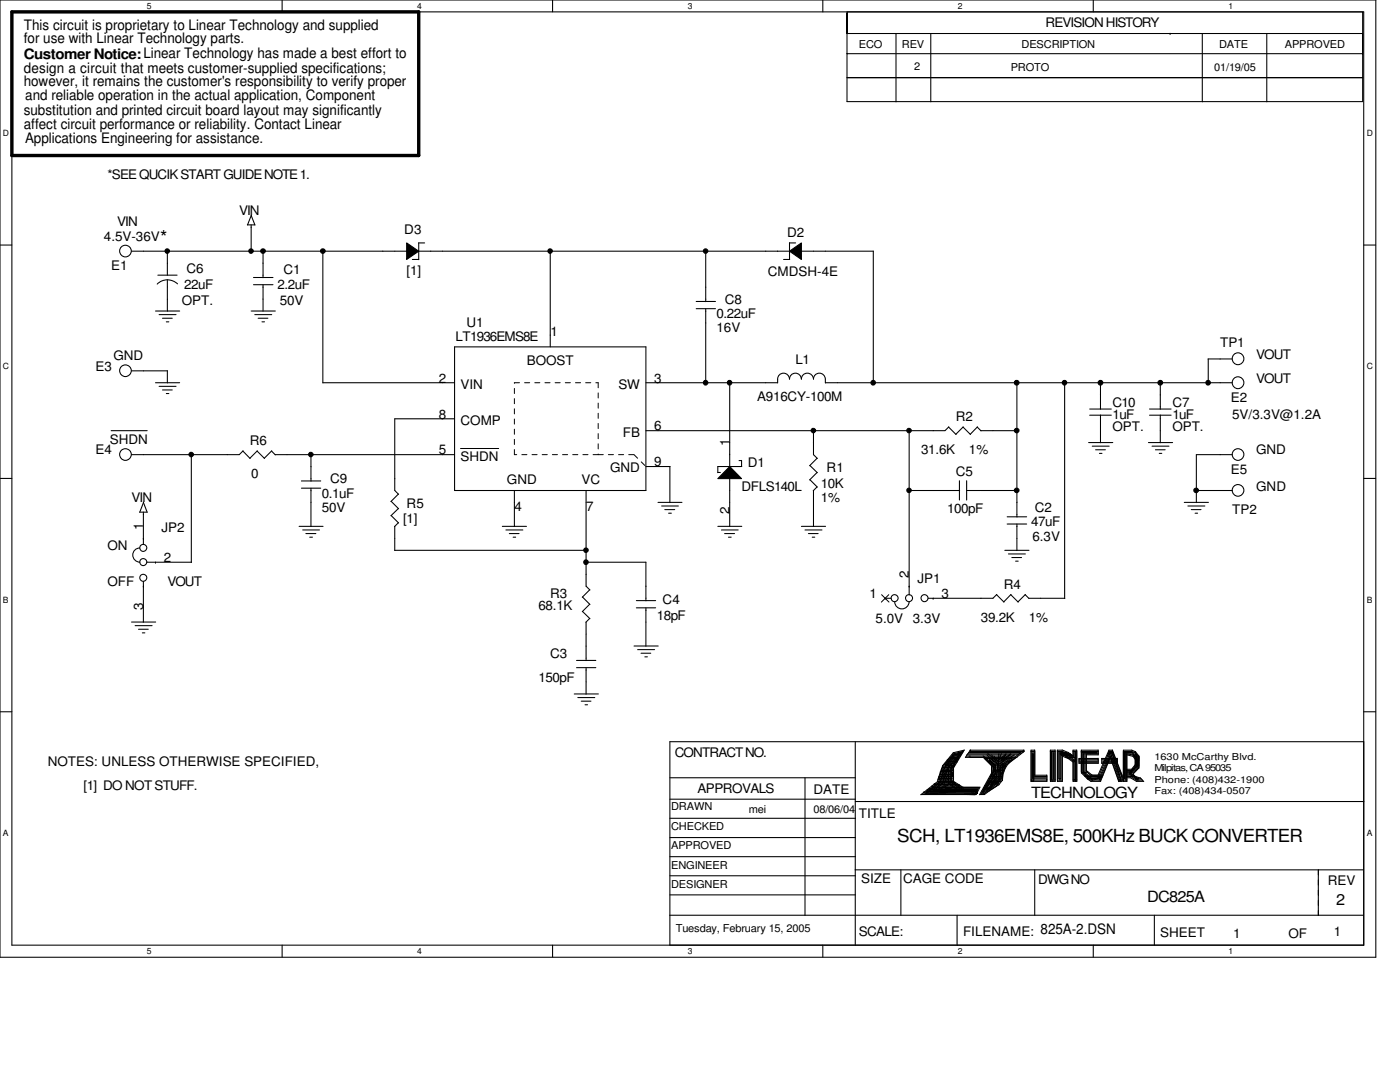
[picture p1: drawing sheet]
<svg xmlns="http://www.w3.org/2000/svg" width="279mm" height="216mm" viewBox="0 0 279 216" stroke-linecap="round" stroke-linejoin="round" font-family="sans-serif">
<path d="M0 0h274.6v191h-274.6zM2.4 2.4h269.8v186.2h-269.8z" fill="none" stroke="#000" stroke-width=".21"/>
<g fill="#fff">
<path d="M29.3 .3h1v1.9h-1z"/>
<path d="M29.3 188.8h1v2h-1z"/>
</g>
<path d="M56.3 0v2.4M56.3 188.6v2.4" fill="none" stroke="#000" stroke-width=".21"/>
<g fill="#fff">
<path d="M83.3 .3h.9v1.9h-.9z"/>
<path d="M83.3 188.8h.9v2h-.9z"/>
</g>
<path d="M110.3 0v2.4M110.3 188.6v2.4" fill="none" stroke="#000" stroke-width=".21"/>
<g fill="#fff">
<path d="M137.2 .3h1v1.9h-1z"/>
<path d="M137.2 188.8h1v2h-1z"/>
</g>
<path d="M164.2 0v2.4M164.2 188.6v2.4" fill="none" stroke="#000" stroke-width=".21"/>
<g fill="#fff">
<path d="M191.2 .3h.9v1.9h-.9z"/>
<path d="M191.2 188.8h.9v2h-.9z"/>
</g>
<path d="M218.2 0v2.4M218.2 188.6v2.4" fill="none" stroke="#000" stroke-width=".21"/>
<g fill="#fff">
<path d="M245.2 .3h.9v1.9h-.9z"/>
<path d="M245.2 188.8h.9v2h-.9z"/>
<path d="M.6 25.6h1.2v1.9h-1.2z"/>
<path d="M272.8 25.6h1.2v1.9h-1.2z"/>
<path d="M.6 72.1h1.2v1.9h-1.2z"/>
<path d="M272.8 72.1h1.2v1.9h-1.2z"/>
</g>
<path d="M0 48.9h2.4M272.2 48.9h2.3" fill="none" stroke="#000" stroke-width=".21"/>
<g fill="#fff">
<path d="M.6 118.7h1.1v1.9h-1.1z"/>
<path d="M272.8 118.7h1.1v1.9h-1.1z"/>
</g>
<path d="M0 95.5h2.4M272.2 95.5h2.3" fill="none" stroke="#000" stroke-width=".21"/>
<g fill="#fff">
<path d="M.6 165.3h1.1v1.9h-1.1z"/>
<path d="M272.8 165.3h1.1v1.9h-1.1z"/>
</g>
<g fill="none" stroke="#000" stroke-width=".21">
<path d="M169 2.6v12.9h102.9v-13.1h-102.9v4.3h102.9v4h-102.9M169 15.5h102.9v4.8h-102.9zM178.8 6.7v13.6M185.8 6.7v13.6M233.5 6.6v.3M239.9 6.7v13.6M252.8 6.7v13.6M26.2 50.1h55M31.5 54.9h3.8M33.4 50.1v4.8M33.4 55.8v6.3M35.4 56.6a2.91 2.91 0 0 0-4 .1"/>
<path d="M49.4 44.9h1.4M50.1 44.9v5.3M50.1 43l.8 1.9M50.2 42.9l-.8 2M50.6 55.4h3.9M50.6 56.8h3.9M52.5 50.1v5.3M52.5 56.8v5.3M64.4 50.1v26.3M81.2 48.5l2.4 1.6-2.4 1.7zM82.3 51.8h1.3M83.5 48.5h1.3"/>
<path d="M83.6 50.1h74M83.6 48.5v3.3M109.8 50.1v19.1M140.8 50.1v10.1M156.4 51.8h1.2M157.6 50.1l2.3-1.6v3.3zM157.6 48.5h1.2M157.6 48.4v3.4M159.9 50.1h14.4M174.3 50.1v26.3M26.2 74h7.2M31 62.1h4.9"/>
<path d="M31 76.4h4.9M31.7 62.8h3.4M31.7 77.1h3.4M32.4 63.5h2M32.4 77.8h2M33.2 64.2h.5M33.2 78.5h.5M33.4 74v2.4M50.1 62.1h4.8M50.8 62.8h3.4M51.5 63.5h2M52.3 64.2h.5"/>
<path d="M64.4 76.4h26.3M90.7 69.2h38.2v28.7h-38.2zM128.9 76.4h26.3M138.9 60.2h3.9M138.9 61.6h3.9M140.8 61.6v14.8M145.6 76.4v16.7M155.2 76.4a1.53 1.53 0 0 1 .8-1.9 1.2 1.2 0 0 1 1.6 1.1 1.19 1.19 0 0 1 1.1-1.1 1.19 1.19 0 0 1 1.2 1.1 1.21 1.21 0 0 1 1.2-1.1 1.21 1.21 0 0 1 1.2 1.1 1.19 1.19 0 0 1 1.2-1.1 1.19 1.19 0 0 1 1.2 1.1v.8M164.7 76.4h81.2M202.9 76.4v26.8M212.5 76.4v43M219.6 76.4v5.3"/>
<path d="M231.6 76.4v5.3M241.1 71.6h4.8M241.1 71.6v4.8M22.2 85.9h7.2M38.2 90.7v21.5M48.5 90l1.4 1.5M48.5 90l-.7 .7h-21.6M51.3 90l1.5 1.5M51.4 90l-1.5 1.4M54.2 90l.7 .8M54.2 90l-1.5 1.4M54.9 90.7h35.8"/>
<path d="M60.2 96h3.8M60.2 97.4h3.8M62.1 90.7v5.3M62.1 97.4v7.7M79.5 98.6l-1.5 1.5M90.7 83.6h-11.9v14.3l.7 .7M102.7 97.9v7.2M117 97.9v19.1l.7 .7M128.9 93.1h4.8v7.2M145.6 93.1l2.4 2.4h-4.7zM145.6 95.5v9.6M147.5 91.9h.5"/>
<path d="M148 91.9v1.2M148 93.1h-4.7v1.2h.5M161.6 92.9l1.5 1.4M161.6 95.7l1.5 1.5M162.3 85.9v4.8l.8 .8M162.3 97.9v7.2M163.1 91.4l-1.5 1.5M163.1 94.3l-1.5 1.5M163.1 97.2l-.8 .7M181.4 97.9h10.1M181.4 85.9v32.8M189.3 85.2l1.5 1.5"/>
<path d="M189.4 85.2l-.8 .7h-59.7M191.5 95.9v3.9M192.2 85.2l1.5 1.5M192.2 85.2l-1.4 1.5M192.9 97.9h10.1M192.9 95.9v3.9M195 85.2l.8 .8M195.1 85.2l-1.5 1.5M195.7 85.9h7.3M217.3 88.3h4.8M217.5 82.8h4.3M217.5 81.6h4.3"/>
<path d="M218 89h3.4M218.7 89.7h1.9M219.4 90.5h.5M219.6 82.8v5.5M229.2 88.3h4.8M229.4 82.8h4.3M229.4 81.6h4.3M229.9 89h3.4M230.6 89.7h1.9M231.4 90.5h.5M231.6 82.8v5.5M238.8 97.9h7.1"/>
<path d="M245.9 90.7h-7.1v9.6M27.9 102.2h1.4M27.9 109.3a1.42 1.42 0 0 0-1.4 1.5 1.42 1.42 0 0 0 1.4 1.4M28.6 107.4h.1M28.6 117h.1M28.6 102.2v6.4M28.6 116v8.2M28.6 100.2l.8 2M28.7 100.2l-.8 2M29.3 112.2h8.9M31 112.2h.1M59.7 105h4.8"/>
<path d="M60.4 105.7h3.4M61 106.5h2M61.8 107.2h.6M78.1 100l1.4 1.5M78.1 102.9l1.4 1.5M78.8 109.8h38.2M78.8 105v4.9M79.5 101.5l-1.5 1.4M79.5 104.3l-.8 .8M100.2 105h4.9M101 105.7h3.4M101.6 106.5h2"/>
<path d="M102.4 107.2h.5M116.2 119.1l1.5 1.5M116.9 112.2h12v7.7M117.7 117.7l-1.5 1.5M127 119.8h3.9M131.3 100.2h4.8M132 101h3.4M132.7 101.7h2M133.4 102.4h.6M143.3 105h4.7M144 105.7h3.3M144.6 106.5h2"/>
<path d="M145.4 107.2h.5M159.9 105h4.9M160.7 105.7h3.3M161.3 106.5h2M162.1 107.2h.5M176.6 119.4h1.2M176.7 119.4h.1M181.4 117h.1M186.2 119.4h.1M198.9 118.7l1.5 1.4M198.9 118.6l-.7 .8h-12.9M200.5 109.8h4.9"/>
<path d="M201 103.1h3.9M201 104.6h3.9M201.3 110.5h3.3M201.7 118.7l1.5 1.4M201.8 118.6l-1.5 1.5M201.9 111.3h2M202.7 112h.5M202.9 104.6v5.3M204.6 118.7l.8 .7M204.6 118.6l-1.4 1.5M205.3 119.4h7.2M236.3 100.2h4.9"/>
<path d="M237.1 101h3.4M237.7 101.7h2M238.5 102.4h.5M26.2 124.1h4.9M27 124.8h3.4M27.6 125.6h2M28.4 126.3h.5M114.6 138.5h4.8M115.1 131.8h3.8M115.1 133.2h3.8M115.3 139.2h3.4M116 139.9h1.9"/>
<path d="M116.2 122l1.5 1.4M117 124.1v7.7M117 133.2v5.3M117.7 120.6l-1.5 1.4M117.7 123.4l-.8 .8M126.5 128.9h4.9M127 121.3h3.9M127.3 129.6h3.3M127.9 130.3h2M128.7 131.1h.5M128.9 121.3v7.6M178.6 120.1a1.44 1.44 0 0 0 1.4 1.4 1.44 1.44 0 0 0 1.4-1.4"/>
<path d="M0 142h2.4M116.8 140.6h.5M133.7 155.2h37M133.7 159.5h37M133.7 148h138.5v40.6h-138.5zM160.7 155.2v27.5M170.7 159.9h101.5M170.7 148v40.6M183.8 158.5h11.1M184.8 158l9.8 .3M186.4 157.6l8 .3M186.4 157.8l8 .3"/>
<path d="M187.2 155.9l-3.4 2.7M187.7 155.9l-3 2.2M187.7 156.1l-3 2.2M188.1 152.8l-1 2.9M188.1 156.1l-1.9 1.5M188.1 156.4l-1.9 1.5M188.1 153l-1 3M188.4 153.5l-.8 2.5M188.4 153.8l-.8 2.4M188.6 157.1h1.2M188.6 157.3h1.2M188.8 153.5l-.7 1.9"/>
<path d="M189.1 153.5l-1 2.7M189.1 153.8l-1 2.6M189.1 154.7l-.8 1.9M189.1 155.4l-.3 .7M189.3 156.1l1.9 1.5M189.3 156.3l1.9 1.5M189.3 153.5v2.9l-1.9 1M189.3 156.6l-1.9 1M189.7 155.9l2.5 1.7M189.7 156.1l2.5 1.7M189.8 153.2v2.9M190.2 155.9l2 1.2"/>
<path d="M190.2 156.1l2 1.2M190.3 150.2l-2.2 2.6M190.3 153.2v2.9M190.3 150.6l-2 2.7M190.3 150.9l-2 2.6M190.5 150.4h1.2v.2h-1.7v.3h1.2v.2h-1.6v.2h1.6v.3h-2.1v.2h1.9v.3h-2.2v.2h1.7v.5h-1.9v-.2h1.4v.4h.3h-2.2v.2h2.2v.6h-2.4v-.3h2.4v.7h-2.6v-.2h2.3v.7v-.2h-2.3v.2h2.6v.5v-.3h-2.9v.3h2.6v.2h-2.6v.3h2.9v.2h-3.1v.2h3.3v.3h-4.1v.2h5.1v.2h-5.5v.3h9.3v.2h-9.8v.3h9.5h-10v.2h10v.5v-.3h-10.7v.3h10.5M190.5 151.1l-1.5 1.7M191.2 150.2h.8M191.2 150.4l-1 .3M191.2 150.6l-1 .3M191.5 150.2l-.3 .3M191.5 150.4l-.3 .3"/>
<path d="M191.7 150.2l-2.7 3.1M191.7 150.4l-2.7 3.1M191.8 150.1l-2 3.1M191.8 150.4l-2 3.1M192.2 157.1h3.3M192.2 157.6h2.8M192.2 157.8h2.8M192.2 149.9l-2.2 3.4M192.2 149.9l-1.9 .5-2.2 2.7M192.4 149.7l-2.2 .5M192.4 149.6l-2.1 3.6M192.9 150.9h9.6"/>
<path d="M192.9 150.6h10.3M193.1 150.4h10.6M193.3 150.2h10.4M193.6 149.7h10.7M193.6 149.9h10.7M193.6 149.7v.3M193.7 149.6l-1 1.5h10M195.1 157.5l-.5 .8M195.1 157.8l-.5 .8-9.8-.3M195.5 158.5h1M195.6 157.1l-.8 1.4M196 157.8v.5h.5"/>
<path d="M196 158h.8M196.2 150.8l2.2 1.8M196.3 151.1l2.1 2.1h2.2M196.3 157.6h1.2M196.3 157.3h1.7M196.5 157.1h1.9M196.5 151.3h5.5M196.5 151.1l1.9 2M196.5 156.8h2.2M196.7 156.6h2.4M197 150.6l1.4 1.5M197 156.1h2.4"/>
<path d="M197 156.4h2.4M197.1 150.4l1.8 1.4M197.2 155.9h2.7M197.4 151.8l1 1h2.2M197.4 155.7h2.5M197.4 152.1h3.9M197.4 151.8h3.9M197.4 155.4h2.7M197.5 157.8l-1 .7M197.7 155.2h2.4M197.7 154.9h2.4M197.9 152.8v1.7"/>
<path d="M197.9 154.2l-2.4 4.4M197.9 154.7h2M197.9 152.3h2.9M197.9 151.3l1 1.1M197.9 150.6l1.2 2M198.2 154.2h1.9M198.2 153.8h2.2M198.2 152.6h2.4M198.2 153v1M198.2 153.9l-2.5 4.6M198.4 153.5h1.5M198.4 154h1.2"/>
<path d="M198.4 150.9l.7 1M198.4 152.7v2.2M198.4 153.7l-2.1 4.1M198.6 152.6v1.9M198.6 154.2l-2.4 3.9M198.6 154.5l-2.4 3.8M198.7 154.9l-2 2.4M198.9 156.1l-2.2 1.8M198.9 154.9l-1.2 1.7M198.9 156.4l-2.2 1.7M198.9 155.2l-1.2 1.7M198.9 156.8l-2.5 1.5"/>
<path d="M199.3 151.3l-.5 3.9M199.3 152.7v2.7M199.3 150.4l-.2 3.1M199.3 155.4l-2.2 2M199.4 156.5l-2 1.3M199.4 154.9l-1 1.2M199.6 152.8v2.4l-.8 1M199.6 155.4l-.8 1M199.8 153v2.4M199.8 155.4l-1 1.5M199.9 153h-1.5l-.3 1.5M199.9 150.4l-.6 1.2"/>
<path d="M200.1 152.3v3.1M200.1 153l-.8 .5M200.1 154.5h-1.9l-1.8 2.9M200.3 152.8v1.2M200.8 150.6l-1 1M200.8 150.4l-1.7 1.5M200.8 152.6l-.3 .5M200.8 152.8l-1 1.7M201.3 151.6h-3.9l1.3 1.2M201.7 151.3l-2.1 1.5M201.7 151.6l-2.1 1.5M201.7 150.4l-2.4 1.7"/>
<path d="M201.8 150.6l-2 1.2M202 151.6l-2 1.5M202.4 150.6l-2.8 1.8 1.2-1.1M203 151a5 5 0 0 0-2.9 4.7l-.8 .9M204.2 150.1l-4.1 3.1M204.3 149.7v.3M204.3 149.7l-3.1 2.4M204.4 149.9l-.3 .3M205.7 149.9h.8M205.8 155.7h3.2M205.8 155.9h3.2M206 150.2v5.2"/>
<path d="M206.3 155.2h2.4M206.3 150.2v5.5M206.3 155.4h2.4M206.5 154.7l2.4-.1v1.3M206.5 154.9h2.4M206.5 149.6v5.3M206.5 149.7h-.8l.1 6.3M209.6 149.7h1M209.6 149.9h1M209.6 155.7h1M209.6 149.7v6.3M209.6 155.9h1"/>
<path d="M209.8 149.9v5.8M210.1 149.9v6M210.3 149.9v5.8M210.6 149.6v6.3M211 149.7h1M211 149.9h1M211 155.7h1M211 149.7v6.3M211 155.9h1M211.3 149.9v5.5h.5v-5.2h1.1v.2h-1.1h1.9v.2h-1.9h2.1v.3h-1.2v.2h1.7v-1.2h.2v5.8h-.2v-4.6M211.5 149.9v5.8M211.5 150.2l2 .7"/>
<path d="M211.5 150.4l2 .8M212 149.6l1.2 .6M212 149.9l1.2 .5M212 150.6v5.3M212 150.6l1.2 .6M212 150.9l1.2 .5M213.1 150.1l1.1 .8M213.1 150.4l1.1 .7M213.2 151.1l1 .8M213.2 151.3l1 .8M213.4 150.9l1.3 1M213.4 151.1l1.3 1"/>
<path d="M214.1 149.9h.8M214.2 155.7h.7M214.2 151.8v4.2M214.2 155.9h.7M214.6 149.9v6.1M214.9 149.7h-.8l.1 1.5M214.9 149.6v6.3M215.3 151.3h3.9M215.3 151.6h3.9M215.3 151.3v1.1M215.3 152.1h3.9M215.6 151.8h3.3"/>
<path d="M215.8 149.7h3.4M215.8 150.2h3.1M215.8 149.9h3.4M215.8 149.7v4.6M215.8 154l1.2 1.2M215.8 154.2l1.2 1.2M216.1 149.9v4.3h.7h-.3v-4M216.2 150.4h3M216.3 150.2v4.1M216.3 154l1.7 1.4M216.3 154.2l1.7 1.5M216.7 153.7l1.3 1"/>
<path d="M216.7 153.9l1.3 1M216.8 150.4v3.6M217 155.2l.8 .5M217 155.4l.8 .6M217.7 155.7h2M217.7 155.9h2M217.9 154.7h1.3M217.9 154.9h1.3M219.2 149.6v1h-2.4M219.2 151.3v1h-3.9M219.5 155.2l-1.5 .2M219.5 155.4l-1.5 .3"/>
<path d="M219.8 151.3h3.2M219.8 151.6h3.2M219.9 152.1h3.1M219.9 151.3v1.1M220.1 154.7h-3.6v.2h3.4v.3h-2.9v.2h2.6M220.1 151.8h2.9M221.3 149.7h.7M221.3 149.9h.7M221.3 149.9h.7v.5h-.7zM221.3 150.4v-.2h.7v.4h-.9v.3M221.3 149.7l-2.2 5M221.3 150.2l-2.2 5"/>
<path d="M221.6 150.9l1.7 4.8M221.6 150.2l-2.2 5M221.6 151.1l1.7 4.9M221.6 150.6l-2.2 5.1M221.6 149.9l.5 .3M221.6 150.8l-2 4.9M221.6 151.1l-2 4.8M221.7 149.9l2.2 5.3M221.8 150.6l1.9 5.4M221.8 150.9l1.7 5.1M222 149.6l1.9 5v1.3M222 149.9l1.9 5"/>
<path d="M222 150.4l1.7 5M222 150.6l1.7 5.1M222 150.2l-.7 .3M223 151.3v1h-3.1M223.2 155.7h.8M223.2 155.9h.8M224.2 155.7h.7M224.2 149.9h1.7M224.2 155.9h.7M224.4 150.4h1.7M224.4 150.2h1.7M224.4 150.2v5.2"/>
<path d="M224.7 150.4v5.3M224.8 155.2h.8M224.8 153.5h1M224.8 154.9h1.3M224.8 153.8h1M224.9 154.7h1.2M224.9 150.4v5.5M224.9 150.4l1.2 .3M224.9 154.2h1M224.9 154h1M224.9 150.6l1.2 .3M224.9 154.5h1"/>
<path d="M225.3 154.2l2 1.2M225.3 154.4l2 1.3M225.6 154.9l1.2 .8M225.6 155.2l1.2 .7M225.8 149.7l.8 .3M225.8 149.9l.8 .3M225.9 149.7h-1.7v6.3M226.1 150.1l.7 .8M226.1 150.4l.7 .7M226.1 154.7l1 .7M226.1 154.9l1 .8M226.1 154.5l.5 .5"/>
<path d="M226.1 150.9l.5 .7M226.5 150.8l.3 2.2M226.6 151.3v1.5M226.6 152.6l-.8 .9M226.6 149.9l.7 1M226.6 154.9l1 .3 .7 .8M226.6 152.8l-.8 1M226.6 150.4l.5 1M226.6 151.2l-.5-.6 .5 .8M226.8 155.7h1.2M226.8 150.8l.2 1.8M226.8 151.1l.2 1.7-1.2 1.2"/>
<path d="M226.8 155.9h1.4M226.8 151.3v1.5M227 155.4h.8M227 151.6v1.2M227.1 152.5l-1.7 1.7M227.1 151.2l-.5-1 .7 1M227.1 152.7l-1.7 1.8M227.3 150.9v2.4l-1.2 1.2M227.3 153l-1.2 1.3M227.3 151.1l-.3 .5M227.3 151.3l-.3 .6M227.3 151.3l-.3 1.7-1.2 1.3"/>
<path d="M272.2 142h2.3M133.7 163.3h37M133.7 167.1h37M133.7 170.9h37M133.7 174.8h37M133.7 178.6h37M170.6 173.6h101.6M179.8 173.6v9.1M206.5 173.6v9.1M263.1 173.6v9.1M133.6 182.6h138.6M191 182.6v6"/>
<path d="M230.4 182.6v6"/>
<circle cx="25" cy="50.1" r="1.17"/>
<circle cx="33.4" cy="50.1" r=".45"/>
<circle cx="50.1" cy="50.1" r=".45"/>
<circle cx="52.5" cy="50.1" r=".46"/>
<circle cx="64.4" cy="50.1" r=".46"/>
<circle cx="109.8" cy="50.1" r=".45"/>
<circle cx="140.8" cy="50.1" r=".45"/>
<circle cx="25" cy="74" r="1.17"/>
<circle cx="140.8" cy="76.4" r=".46"/>
<circle cx="145.6" cy="76.4" r=".46"/>
<circle cx="174.2" cy="76.4" r=".46"/>
<circle cx="202.9" cy="76.4" r=".47"/>
<circle cx="212.4" cy="76.4" r=".46"/>
<circle cx="219.6" cy="76.4" r=".47"/>
<circle cx="231.6" cy="76.4" r=".47"/>
<circle cx="241.1" cy="76.4" r=".46"/>
<circle cx="247.1" cy="76.4" r="1.18"/>
<circle cx="247.1" cy="71.6" r="1.18"/>
<circle cx="25" cy="90.7" r="1.17"/>
<circle cx="38.2" cy="90.7" r=".45"/>
<circle cx="62" cy="90.7" r=".45"/>
<circle cx="162.3" cy="85.9" r=".45"/>
<circle cx="181.4" cy="85.9" r=".45"/>
<circle cx="181.4" cy="97.8" r=".45"/>
<circle cx="202.9" cy="85.9" r=".46"/>
<circle cx="202.9" cy="97.8" r=".46"/>
<circle cx="238.7" cy="97.8" r=".46"/>
<circle cx="247.1" cy="90.7" r="1.17"/>
<circle cx="247.1" cy="97.8" r="1.17"/>
<circle cx="28.6" cy="115.3" r=".7"/>
<circle cx="28.6" cy="109.3" r=".7"/>
<circle cx="28.6" cy="112.2" r=".7"/>
<circle cx="116.9" cy="112.2" r=".46"/>
<circle cx="116.9" cy="109.8" r=".45"/>
<circle cx="178.5" cy="119.4" r=".7"/>
<circle cx="181.4" cy="119.4" r=".7"/>
<circle cx="184.5" cy="119.4" r=".7"/>
</g>
<path d="M102.7 76.4h16.7M119.4 76.4v14.3M102.7 90.7v-14.3M119.4 90.7h-16.7M119.4 90.7h7.2M126.5 90.7l2.4 2.4M263.1 173.6v9.1" fill="none" stroke="#000" stroke-width=".2" stroke-dasharray="1 1 1 1 1 1 1 1"/>
<path d="M2.4 2.4h81.2v28.6h-81.2z" fill="none" stroke="#000" stroke-width=".68"/>
<path d="M91.9 89.5h7.6M175.9 118.7l1.5 1.4M177.4 118.7l-1.5 1.4" fill="none" stroke="#000" stroke-width=".2"/>
<g fill="#000">
<path d="M145.6 93.1l2.4 2.4h-4.7z"/>
<path d="M81.2 48.5l2.4 1.6-2.4 1.7z" fill-rule="evenodd"/>
<path d="M157.6 50.1l2.3-1.6v3.3z" fill-rule="evenodd"/>
<circle cx="33.4" cy="50.1" r=".45"/>
<circle cx="50.1" cy="50.1" r=".45"/>
<circle cx="52.5" cy="50.1" r=".46"/>
<circle cx="64.4" cy="50.1" r=".46"/>
<circle cx="109.8" cy="50.1" r=".45"/>
<circle cx="140.8" cy="50.1" r=".45"/>
<circle cx="140.8" cy="76.4" r=".46"/>
<circle cx="145.6" cy="76.4" r=".46"/>
<circle cx="174.2" cy="76.4" r=".46"/>
<circle cx="202.9" cy="76.4" r=".47"/>
<circle cx="212.4" cy="76.4" r=".46"/>
<circle cx="219.6" cy="76.4" r=".47"/>
<circle cx="231.6" cy="76.4" r=".47"/>
<circle cx="241.1" cy="76.4" r=".46"/>
<circle cx="38.2" cy="90.7" r=".45"/>
<circle cx="62" cy="90.7" r=".45"/>
<circle cx="162.3" cy="85.9" r=".45"/>
<circle cx="181.4" cy="85.9" r=".45"/>
<circle cx="181.4" cy="97.8" r=".45"/>
<circle cx="202.9" cy="85.9" r=".46"/>
<circle cx="202.9" cy="97.8" r=".46"/>
<circle cx="238.7" cy="97.8" r=".46"/>
<circle cx="116.9" cy="112.2" r=".46"/>
<circle cx="116.9" cy="109.8" r=".45"/>
</g>
<text font-size="3.8" x="32" y="48.7">*</text>
<text font-size="3.6" x="179.1" y="168">SCH, LT1936EMS8E, 500KHz BUCK CONVERTER</text>
<g font-size="3.1">
<text x="205.8" y="159.2">TECHNOLOGY</text>
<text x="228.9" y="179.9">DC825A</text>
<text x="266.7" y="180.6">2</text>
</g>
<g font-size="2.9">
<text x="4.7" y="5.9">This circuit is proprietary to Linear Technology and supplied</text>
<text x="4.7" y="11.7">Customer Notice:Linear Technology has made a best effort to</text>
<text x="4.7" y="8.6">for use with Linear Technology parts.</text>
<text x="4.7" y="17.1">however, it remains the customer's responsibility to verify proper</text>
<text x="4.7" y="14.5">design a circuit that meets customer-supplied specifications;</text>
<text x="4.7" y="22.9">substitution and printed circuit board layout may significantly</text>
<text x="5" y="20">and reliable operation in the actual application, Component</text>
<text x="4.7" y="25.7">affect circuit performance or reliability. Contact Linear</text>
<text x="5" y="28.6">Applications Engineering for assistance.</text>
</g>
<g font-size="2.6">
<text x="208.7" y="5.5">REVISIONHISTORY</text>
<text x="21.5" y="35.8">*SEEQUCIKSTARTGUIDENOTE1.</text>
<text x="23.4" y="45.1">VIN</text>
<text x="47.8" y="42.9">VIN</text>
<text x="80.7" y="46.8">D3</text>
<text x="157.1" y="47.2">D2</text>
<text x="20.7" y="48.2">4.5V-36V</text>
<text x="22.2" y="53.9">E1</text>
<text x="36.7" y="57.7">22uF</text>
<text x="37.2" y="54.4">C6</text>
<text x="55.4" y="57.7">2.2uF</text>
<text x="56.6" y="54.7">C1</text>
<text x="81.2" y="54.9">[1]</text>
<text x="153.2" y="55.1">CMDSH-4E</text>
<text x="36.3" y="60.8">OPT.</text>
<text x="55.8" y="60.8">50V</text>
<text x="93.1" y="65.2">U1</text>
<text x="143" y="63.5">0.22uF</text>
<text x="144.7" y="60.6">C8</text>
<text x="22.6" y="71.8">GND</text>
<text x="90.9" y="68">LT1936EMS8E</text>
<text x="109.9" y="67">1</text>
<text x="143" y="66.3">16V</text>
<text x="243.5" y="69.2">TP1</text>
<text x="250.7" y="71.6">VOUT</text>
<text x="19.1" y="74">E3</text>
<text x="87.6" y="76.3">2</text>
<text x="91.9" y="77.6">VIN</text>
<text x="105.2" y="72.8">BOOST</text>
<text x="123.4" y="77.6">SW</text>
<text x="130.6" y="76.3">3</text>
<text x="158.7" y="72.6">L1</text>
<text x="250.7" y="76.4">VOUT</text>
<text x="87.6" y="83.5">8</text>
<text x="151.1" y="80">A916CY-100M</text>
<text x="190.8" y="84">R2</text>
<text x="222" y="81.2">C10</text>
<text x="222" y="83.5">1uF</text>
<text x="234" y="81.2">C7</text>
<text x="234" y="83.5">1uF</text>
<text x="245.7" y="80.2">E2</text>
<text x="245.9" y="83.5">5V/3.3V@1.2A</text>
<text x="21.9" y="88.6">SHDN</text>
<text x="49.9" y="88.8">R6</text>
<text x="91.9" y="84.8">COMP</text>
<text x="124.3" y="87.1">FB</text>
<text x="130.6" y="85.9">6</text>
<text x="145.6" y="89.1" transform="rotate(-90 145.6 89.1)">1</text>
<text x="222" y="85.9">OPT.</text>
<text x="234" y="85.9">OPT.</text>
<text x="19.1" y="90.7">E4</text>
<text x="50.1" y="95.5">0</text>
<text x="87.6" y="90.7">5</text>
<text x="91.9" y="91.9">SHDN</text>
<text x="121.8" y="94.3">GND</text>
<text x="130.6" y="93">9</text>
<text x="149.2" y="93.1">D1</text>
<text x="165" y="94.3">R1</text>
<text x="183.8" y="90.7">31.6K</text>
<text x="190.8" y="95">C5</text>
<text x="193.4" y="90.7">1%</text>
<text x="245.7" y="94.5">E5</text>
<text x="250.7" y="90.7">GND</text>
<text x="26.2" y="100.2">VIN</text>
<text x="64.2" y="99.3">0.1uF</text>
<text x="65.9" y="96.4">C9</text>
<text x="81.2" y="101.4">R5</text>
<text x="101.2" y="96.6">GND</text>
<text x="102.7" y="101.9">4</text>
<text x="116" y="96.6">VC</text>
<text x="117" y="101.9">7</text>
<text x="148" y="97.9">DFLS140L</text>
<text x="163.8" y="97.4">10K</text>
<text x="163.8" y="100.2">1%</text>
<text x="250.7" y="97.9">GND</text>
<text x="28.6" y="105.8" transform="rotate(-90 28.6 105.8)">1</text>
<text x="32.2" y="106.2">JP2</text>
<text x="64.2" y="102.2">50V</text>
<text x="80.4" y="104.3">[1]</text>
<text x="145.6" y="102.6" transform="rotate(-90 145.6 102.6)">2</text>
<text x="189.1" y="102.4">100pF</text>
<text x="205.8" y="105">47uF</text>
<text x="206" y="107.9">6.3V</text>
<text x="206.5" y="102.2">C2</text>
<text x="245.9" y="102.6">TP2</text>
<text x="21.5" y="109.8">ON</text>
<text x="32.7" y="112.1">2</text>
<text x="21.5" y="117">OFF</text>
<text x="33.4" y="117">VOUT</text>
<text x="109.8" y="119.3">R3</text>
<text x="173.5" y="119.3">1</text>
<text x="181.4" y="115.3" transform="rotate(-90 181.4 115.3)">2</text>
<text x="183.1" y="116.2">JP1</text>
<text x="187.9" y="119.3">3</text>
<text x="200.3" y="117.4">R4</text>
<text x="28.6" y="121.7" transform="rotate(-90 28.6 121.7)">3</text>
<text x="107.4" y="121.8">68.1K</text>
<text x="131.1" y="123.7">18pF</text>
<text x="132.2" y="120.5">C4</text>
<text x="174.8" y="124.4">5.0V</text>
<text x="182.2" y="124.4">3.3V</text>
<text x="195.7" y="124.1">39.2K</text>
<text x="205.3" y="124.1">1%</text>
<text x="109.8" y="131.3">C3</text>
<text x="107.4" y="136.1">150pF</text>
<text x="9.5" y="152.8">NOTES: UNLESS OTHERWISE SPECIFIED,</text>
<text x="134.7" y="151.1">CONTRACTNO.</text>
<text x="16.7" y="157.6">[1] DO NOT STUFF.</text>
<text x="139.2" y="158.3">APPROVALS</text>
<text x="162.3" y="158.5">DATE</text>
<text x="171.4" y="163.3">TITLE</text>
<text x="171.9" y="176.2">SIZE</text>
<text x="180.3" y="176.2">CAGE CODE</text>
<text x="207.2" y="176.4">DWGNO</text>
<text x="265" y="176.7">REV</text>
<text x="171.4" y="186.7">SCALE:</text>
<text x="192.2" y="186.7">FILENAME: 825A-2.DSN</text>
<text x="231.6" y="186.9">SHEET</text>
<text x="246.1" y="187.2">1</text>
<text x="257.1" y="187.2">OF</text>
<text x="266.2" y="186.7">1</text>
</g>
<g font-size="2.2">
<text x="171.4" y="9.6">ECO</text>
<text x="180" y="9.6">REV</text>
<text x="203.9" y="9.6">DESCRIPTION</text>
<text x="243.3" y="9.6">DATE</text>
<text x="256.4" y="9.6">APPROVED</text>
<text x="182.4" y="13.9">2</text>
<text x="201.7" y="14.1">PROTO</text>
<text x="242.3" y="14.1">01/19/05</text>
<text x="133.9" y="161.7">DRAWN</text>
<text x="133.9" y="165.5">CHECKED</text>
<text x="149.4" y="162.2">mei</text>
<text x="162.3" y="162.2">08/06/04</text>
<text x="133.9" y="169.3">APPROVED</text>
<text x="133.9" y="173.4">ENGINEER</text>
<text x="133.9" y="177.2">DESIGNER</text>
<text x="134.9" y="186.1">Tuesday, February 15, 2005</text>
</g>
<g font-size="1.9">
<text x="230.4" y="151.6">1630 McCarthy Blvd.</text>
<text x="230.4" y="153.9">Milpitas,CA95035</text>
<text x="230.4" y="156.2">Phone: (408)432-1900</text>
<text x="230.4" y="158.5">Fax: (408)434-0507</text>
</g>
<g font-size="1.7">
<text x="29.3" y="1.8">5</text>
<text x="83.3" y="1.8">4</text>
<text x="137.2" y="1.8">3</text>
<text x="191.2" y="1.8">2</text>
<text x="245.2" y="1.8">1</text>
<text x=".6" y="27.1">D</text>
<text x="272.8" y="27.1">D</text>
<text x=".6" y="73.7">C</text>
<text x="272.8" y="73.7">C</text>
<text x=".6" y="120.2">B</text>
<text x="272.8" y="120.2">B</text>
<text x=".6" y="166.8">A</text>
<text x="272.8" y="166.8">A</text>
<text x="29.3" y="190.4">5</text>
<text x="83.3" y="190.4">4</text>
<text x="137.2" y="190.4">3</text>
<text x="191.2" y="190.4">2</text>
<text x="245.2" y="190.4">1</text>
</g>
</svg>
